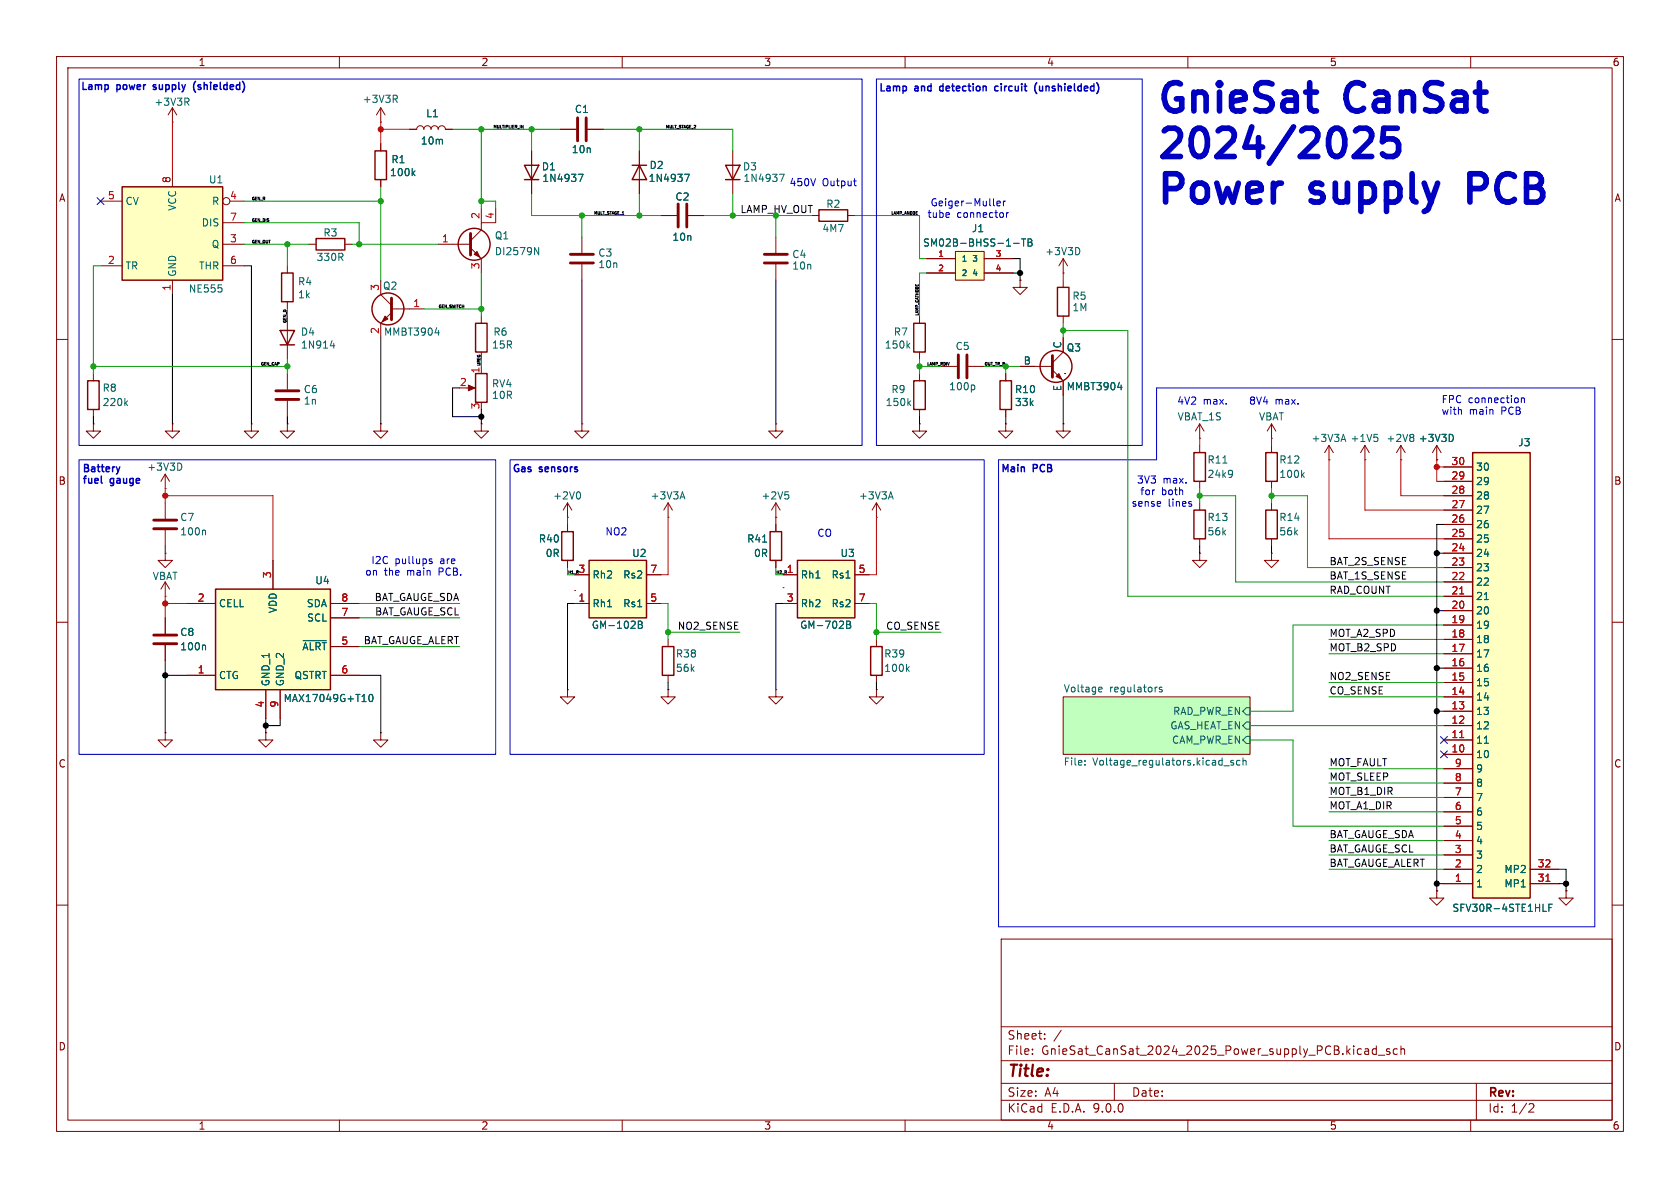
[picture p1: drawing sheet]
<svg xmlns="http://www.w3.org/2000/svg" width="297mm" height="210mm" viewBox="0 0 297 210" stroke-linecap="round" stroke-linejoin="round" font-family="sans-serif">
<g fill="none" stroke="#840000" stroke-width=".18">
<path d="M10 10h277v190h-277zM12 12h273v186h-273zM60 10v2M110 10v2M160 10v2M210 10v2M260 10v2M10 60h2M16.5 66v1.3M16.5 72.4v1.3M30.5 74.9v1.3h1.2l-1.2 1.3-1.3-1.3h1.3M30.5 74.9h.1"/>
<path d="M44.4 74.9v1.3h1.3l-1.3 1.3-1.2-1.3h1.2M44.4 74.9h.1M285 60h2M10 110h2M285 110h2M188 123.2h33v10.2h-33zM10 160h2M177 166h108v32h-108zM285 160h2M60 198v2M110 198v2M160 198v2"/>
<path d="M177 194.5h108M177 191.5h108M177 187.5h108M177 181.5h108M182.5 186.3v.1M182.5 185.5v.1M184.7 183.6v.1M184.7 182.8v.1M187.6 182.1l-1.3 2M197 191.5v3M210 198v2M241.5 185.4h.2l.3 .2v.8"/>
<path d="M242 186.3l-.5 .1M242 185.8h-.5M243.3 185.5l-.4-.1-.3 .3v.4l.1 .2h.6M243.3 184.9v1.5M243.7 186.5h1.1M245.7 185.5l-.4-.1-.2 .2 .1 .2 .5 .2v.3h-.6M247 185.5l-.4-.1-.3 .3v.4l.2 .2h.5M247.7 185.5l.2-.1 .3 .1 .1 .9M247.7 184.9v1.5M260 198v2M261 191.5v6.5M270.5 195.1l.5 .1 .2 .3-1 1.1h1"/>
</g>
<path d="M188 123.2h33v10.2h-33z" fill="#c1ffbe" stroke="#c1ffbe" stroke-width=".18"/>
<g fill="none" stroke="#006464" stroke-width=".18">
<path d="M22.2 71.2l.4 .5M22.6 70.9l-.5 .4M191.8 135.1v.2M191.8 134.5v.1M194.4 121.5h.4v.3l-.6 .1M194.8 122.3h-.4M204.4 121.5h.2M205.4 121.5h-.3l-.2 .1 .1 .2 .4 .2v.3h-.5M216.4 135.4h.9M218.1 134.5l-.3-.1-.2 .2v.2l.5 .1v.3h-.5M219.2 134.5l-.4-.1-.2 .3 .1 .5h.5M219.7 134.5l.2-.1 .3 .1 .1 .8"/>
<path d="M219.7 134v1.3M220.3 125.1h.7v1.3h-.7l-.6-.7zM220.3 130.2h.7v1.2h-.7l-.6-.6zM220.3 127.6h.7v1.3h-.7l-.6-.6z"/>
</g>
<path d="M15.5 67.3h2v5.1h-2z" fill="none" stroke="#840000" stroke-width=".25"/>
<path d="M38.1 104.1h20.3v17.8h-20.3z" fill="#ffffc2"/>
<path d="M99.3 94h2v5.1h-2zM38.1 104.1h20.3v17.8h-20.3zM153.9 114.3h2.1v5.1h-2.1z" fill="none" stroke="#840000" stroke-width=".25"/>
<g fill="none" stroke="#840000" stroke-width=".18">
<path d="M102.9 74.9v1.3h1.2l-1.2 1.3-1.3-1.3h1.3M102.9 74.9h.1M48.3 99.1v5M100.3 91.4h.1M100.3 88.9v2.5M100.3 92.7v1.3M100.3 99.1v1.2M100.3 88.9l-.7 1.3M100.3 88.9l.8 1.3M33 106.7h5.1M33 119.4h5.1M58.4 106.7h5.1"/>
<path d="M58.4 119.4h5.1M58.4 109.2h5.1M58.4 114.3h5.1M154.9 113v1.3M154.9 119.4v1.3M47 121.9v5.1M49.5 121.9v5.1"/>
</g>
<path d="M102.3 86.9a.79 .79 0 0 1 0 1.3M53.6 113.3h4.1M160.4 118.2l.3 .5M160.7 117.8l-.4 .5M65.4 122.8h.1a.68 .68 0 0 1 .5 .6 .68 .68 0 0 1-.5 .6 .84 .84 0 0 1-.1-1.2z" fill="none" stroke="#006464" stroke-width=".18"/>
<path d="M21.6 33h17.8v16.5h-17.8z" fill="#ffffc2"/>
<path d="M21.6 33h17.8v16.5h-17.8z" fill="none" stroke="#840000" stroke-width=".25"/>
<g fill="none" stroke="#840000" stroke-width=".18">
<path d="M17.8 35.6h3.8M30.5 30.5v2.5M39.4 39.4h3.8M40.6 35.6h2.6M17.8 47h3.8M30.5 49.5v2.6M39.4 47h3.8M39.4 43.2h3.8M154.9 121.9v1.3h1.3l-1.3 1.3-1.2-1.3h1.2M154.9 121.9h.1"/>
<circle cx="40" cy="35.6" r=".63"/>
</g>
<path d="M39.2 51v.5" fill="none" stroke="#006464" stroke-width=".18"/>
<path d="M141 99.1h10.1v10.1h-10.1z" fill="#ffffc2"/>
<g fill="none" stroke="#840000" stroke-width=".25">
<path d="M66.3 26.7h2v5.1h-2zM128.3 29.2h2.5l-1.3 2.6zM128.3 31.8h2.5M84.1 66h2v5.1h-2zM161.5 67.3h2.1v5.1h-2.1zM136.1 94h2.1v5.1h-2.1zM141 99.1h10.1v10.1h-10.1z"/>
<circle cx="68.6" cy="54.6" r="2.82"/>
</g>
<g fill="none" stroke="#840000" stroke-width=".18">
<path d="M67.3 25.4v1.3M67.3 31.8v1.2M116.8 38.1h2.8M121.7 38.1h2.8M129.5 26.7v7.6M67.3 52.1l1.9 1.9M69.2 54.6h5.7M69.2 55.2l-1.9 2v2.5M137.2 41.9v2.8M137.2 46.7v2.8M16.5 74.9v1.3h1.3l-1.3 1.3-1.3-1.3h1.3M16.5 74.9h.1"/>
<path d="M50.8 74.9v1.3h1.3l-1.3 1.3-1.3-1.3h1.3M50.8 74.9h.1M50.8 66v2.8M50.8 70.9v2.8M67.3 74.9v1.3h1.3l-1.3 1.3-1.3-1.3h1.3M67.3 74.9h.1M82.5 68.6h1.1M85.1 74.9v1.3h1.3l-1.3 1.3-1.3-1.3h1.3M85.1 74.9h.1M85.1 64.8v1.2M137.2 74.9v1.3h1.2l-1.2 1.3-1.3-1.3h1.3M137.2 74.9h.1"/>
<path d="M162.6 66v1.3M162.6 72.4v1.3M29.2 86.4h.1M29.2 83.8l-.8 1.3M29.2 83.8l.8 1.3M29.2 83.8v2.6M29.2 88.9v2.8M29.2 93.7v2.8M118.1 91.4h.1M118.1 88.9l-.8 1.3M118.1 88.9l.8 1.3M118.1 88.9v2.5"/>
<path d="M137.2 92.7v1.3M137.2 99.1v1.2M154.9 91.4h.1M154.9 88.9l-.7 1.3M154.9 88.9l.8 1.3M154.9 88.9v2.5M138.4 103.9h.1M138.4 101.6h2.6M138.4 106.7h2.6M151.1 101.6h2.6M151.1 106.7h2.6M137.2 121.9v1.3h1.2l-1.2 1.3-1.3-1.3h1.3"/>
<path d="M137.2 121.9h.1"/>
</g>
<g fill="none" stroke="#006464" stroke-width=".18">
<path d="M73 30.6l.4 .5M73.4 30.2l-.5 .5M137.8 30.8h.8l-.5 1.3M76.9 58.8h.8M77.5 58.4v.9M160.6 71.2l.4 .5M161 70.9l-.5 .4M31.9 81.9l.2 .5-.2 .7M36.2 93.7l.1 .2v.7M120.3 87.8h.7M120.6 86.9l.5 1.3M134.8 95.8h.7"/>
<path d="M157.2 87.8h.6M157.5 86.9l.4 1.3M149.7 109.8h.4l.2 .2-.2 .4 .2 .1 .1 .3-.2 .3h-.5zM149.7 110.4h.4"/>
</g>
<path d="M119.9 36.1v4M121.4 36.1v4M69.2 52.7v3.8M135.1 45h4.1M135.1 46.5h4.1M48.8 69.1h4M48.8 70.6h4M27.2 91.9h4M27.2 93.5h4" fill="none" stroke="#840000" stroke-width=".51"/>
<g fill="#840000" stroke="#840000" stroke-width=".18">
<path d="M68.1 55.9l.5 .5-1 .5z"/>
<path d="M82.8 68.1l1.1 .5-1.1 .5z"/>
</g>
<path d="M104.1 99.1h10.2v10.1h-10.2z" fill="#ffffc2"/>
<g fill="none" stroke="#840000" stroke-width=".25">
<path d="M92.7 29.2h2.5l-1.2 2.6zM92.7 31.8h2.5M111.8 29.2h2.5M113 29.2l1.3 2.6h-2.5zM144.8 37.1h5.1v2h-5.1zM49.5 58.4h2.6l-1.3 2.6zM49.8 48.3h2v5h-2zM55.9 42.2h5.1v2h-5.1zM84.1 57.2h2v5h-2zM49.5 61h2.6M104.1 99.1h10.2v10.1h-10.2zM223.8 90.2h2v5.1h-2z"/>
<path d="M117.1 114.3h2v5.1h-2z"/>
<circle cx="83.8" cy="43.2" r="2.82"/>
</g>
<g fill="none" stroke="#840000" stroke-width=".18">
<path d="M30.5 19.1l-.8 1.2M30.5 19.1l.7 1.2M30.5 19.1v2.5M67.3 19.1l-.8 1.2M67.3 19.1l.8 1.2M67.3 19.1v2.5M30.5 21.6h.1M67.3 21.6h.1M72.4 22.9h1.3a.64 .64 0 0 1 .6-.7 .64 .64 0 0 1 .6 .7 .64 .64 0 0 1 .7-.7 .64 .64 0 0 1 .6 .7 .64 .64 0 0 1 .6-.7 .64 .64 0 0 1 .7 .7 .64 .64 0 0 1 .6-.7 .64 .64 0 0 1 .6 .7h1.3M85.1 36.8v2.6M87.6 36.8v2.6h-2.5v1.2l-1.9 1.9M94 26.7v7.6"/>
<path d="M99.1 22.9h2.8M103.9 22.9h2.8M113 26.7v7.6M143.5 38.1h1.3M149.9 38.1h1.2M50.8 47v1.3M50.8 53.3v1.3M50.8 55.9v7.6M54.6 43.2h1.3M61 43.2h1.2M77.5 43.2h5.7M83.2 43.8l1.9 1.9v2.6"/>
<path d="M85.1 55.9v1.3M102.9 41.9v2.8M102.9 46.7v2.8M85.1 62.2v1.3M29.2 97.8v1.3h1.3l-1.3 1.2-1.3-1.2h1.3M29.2 97.8h.1M224.8 88.9v1.3M224.8 95.3v1.2M29.2 105.4h.1M29.2 102.9l-.8 1.2M29.2 102.9l.8 1.2M29.2 102.9v2.5"/>
<path d="M29.2 109.2v2.8M29.2 114v2.8M101.6 104.4h.1M101.6 106.7h2.5M101.6 101.6h2.5M114.3 106.7h2.5M114.3 101.6h2.5M118.1 113v1.3M118.1 119.4v1.3M29.2 129.5v1.3h1.3l-1.3 1.3-1.3-1.3h1.3M29.2 129.5h.1M47 129.5v1.3h1.3l-1.3 1.3-1.3-1.3h1.3"/>
<path d="M47 129.5h.1M67.3 129.5v1.3h1.3l-1.3 1.3-1.3-1.3h1.3M67.3 129.5h.1M100.3 121.9v1.3h1.3l-1.3 1.3-1.2-1.3h1.2M100.3 121.9h.1M118.1 121.9v1.3h-1.3l1.3 1.3 1.3-1.3h-1.3M118.1 121.9h.1"/>
</g>
<path d="M33 18l.4 .6M33.2 17.3l.2 .3v.3l-.2 .1M69.8 17.5l.4 .6M70 16.8l.2 .3v.3l-.2 .1M102.2 30.8h.9l-.6 1.3M121 30.8h.9l-.6 1.3M94.5 43.8l.7 1.2v-1.2M58.4 61.1h.8M59 60.7v.8M36.2 114l.1 .2v.7M112.8 109.8h.5l.2 .2-.2 .4 .2 .1 .1 .3-.3 .3h-.5zM112.8 110.4h.5" fill="none" stroke="#006464" stroke-width=".18"/>
<path d="M102.1 20.8v4.1M103.6 20.8v4.1M83.2 41.3v3.8M100.8 45h4.1M100.8 46.5h4.1M27.2 112.3h4M27.2 113.8h4" fill="none" stroke="#840000" stroke-width=".51"/>
<path d="M83.8 45l.5-.5 .5 1z" fill="#840000" stroke="#840000" stroke-width=".18"/>
<path d="M168.9 44.5h5.1v5h-5.1z" fill="#ffffc2"/>
<g fill="none" stroke="#840000" stroke-width=".18">
<path d="M162.6 55.9v1.3M163.8 45.7h5.1M163.8 48.3h5.1M168.9 44.5h5.1v5h-5.1zM174 45.7h5.1M174 48.3h5.1M180.3 49.5v1.3h1.3l-1.3 1.3-1.2-1.3h1.2M180.3 49.5h.1M188 48.3h.1M188 45.7l-.8 1.3M188 45.7l.7 1.3M188 45.7v2.6"/>
<path d="M188 49.5v1.3M188 55.9v1.3M188 59.7v2.5l-1.9 1.9M162.6 74.9v1.3h1.2l-1.2 1.3-1.3-1.3h1.3M162.6 74.9h.1M162.6 62.2v1.3M166.4 64.8h2.8M171.2 64.8h2.8M177.8 74.9v1.3h1.3l-1.3 1.3-1.3-1.3h1.3M177.8 74.9h.1M177.8 66v1.3M177.8 72.4v1.3"/>
<path d="M180.3 64.8h5.8M186.1 65.4l1.9 1.9v2.6M188 74.9v1.3h1.2l-1.2 1.3-1.3-1.3h1.3M188 74.9h.1M188.2 66h.1"/>
</g>
<path d="M179.2 43h1M180.6 42.2h.7M181 42.2v1.3M181.7 42.2h.5l.2 .3-.2 .3 .2 .2 .1 .3-.3 .2h-.5zM181.7 42.8h.5M190.7 43.8l.2 .5-.2 .7M160.5 61.1l.3 .4M160.8 60.7l-.4 .5M172.1 68.1l.2 .2v.4l-.2 .2M197.6 68.5h.8M198.2 68.1v.8" fill="none" stroke="#006464" stroke-width=".18"/>
<g fill="none" stroke="#840000" stroke-width=".25">
<path d="M161.5 57.2h2.1v5h-2.1zM186.9 50.8h2.1v5.1h-2.1zM176.8 67.3h2v5.1h-2z"/>
<circle cx="186.7" cy="64.8" r="2.82"/>
</g>
<path d="M169.4 62.7v4.1M170.9 62.7v4.1M186.1 62.9v3.8" fill="none" stroke="#840000" stroke-width=".51"/>
<path d="M186.7 66.5l.5-.5 .5 1.1z" fill="#840000" stroke="#840000" stroke-width=".18"/>
<path d="M260.3 80h10.2v78.8h-10.2z" fill="#ffffc2"/>
<path d="M211.1 80h2v5.1h-2zM211.1 90.2h2v5.1h-2zM223.8 80h2v5.1h-2zM260.3 80h10.2v78.8h-10.2z" fill="none" stroke="#840000" stroke-width=".25"/>
<g fill="none" stroke="#840000" stroke-width=".18">
<path d="M67.3 25.4v1.3M67.3 31.8v1.2M72.4 22.9h1.3M78.7 22.9h1.3M94 26.7v2.5M94 31.8v2.5M99.1 22.9h2.8M103.9 22.9h2.8M113 26.7v2.5M113 31.8v2.5M116.8 38.1h2.8M121.7 38.1h2.8"/>
<path d="M163.8 45.7h5.1M163.8 48.3h5.1M174 45.7h5.1M174 48.3h5.1M180.3 49.5h.1M188 59.7v2.5M177.8 66v1.3M177.8 72.4v1.3M180.3 64.8h2.6M188 67.3v2.6M212.1 77.5h.1M212.1 74.9v2.6"/>
<path d="M212.1 78.7v1.3M212.1 74.9l-.8 1.3M212.1 74.9l.8 1.3M224.8 77.5h.1M224.8 74.9l-.8 1.3M224.8 74.9l.8 1.3M224.8 74.9v2.6M224.8 78.7v1.3M234.9 78.7l-.7 1.3M234.9 78.7l.8 1.3M234.9 78.7v2.6M241.3 78.7l-.8 1.3"/>
<path d="M241.3 78.7l.8 1.3M241.3 78.7v2.6M247.6 78.7l-.7 1.3M247.6 78.7l.8 1.3M247.6 78.7v2.6M254 78.7l-.8 1.3M254 78.7l.8 1.3M254 78.7v2.6M48.3 99.1v5M100.3 92.7v1.3M100.3 99.1v1.2M137.2 91.4h.1"/>
<path d="M137.2 88.9l-.8 1.3M137.2 88.9l.7 1.3M137.2 88.9v2.5M137.2 92.7v1.3M137.2 99.1v1.2M212.1 97.8v1.3h1.3l-1.3 1.2-1.3-1.2h1.3M212.1 97.8h.1M212.1 85.1v1.3M212.1 88.9v1.3M212.1 95.3v1.2M224.8 97.8v1.3h1.3l-1.3 1.2-1.3-1.2h1.3M224.8 97.8h.1"/>
<path d="M224.8 85.1v1.3M234.9 81.3h.1M241.3 81.3h.1M247.6 81.3h.1M254 81.3h.1M255.3 97.8h5M255.3 95.3h5M255.3 92.7h5M255.3 90.2h5M255.3 87.6h5M255.3 85.1h5M255.3 82.6h5"/>
<path d="M29.2 109.2v2.8M29.2 114v2.8M33 106.7h5.1M33 119.4h5.1M58.4 106.7h5.1M58.4 119.4h5.1M58.4 109.2h5.1M58.4 114.3h5.1M101.6 101.6h2.5M101.6 106.7h2.5M114.3 101.6h2.5M114.3 106.7h2.5"/>
<path d="M138.4 101.6h2.6M138.4 106.7h2.6M151.1 101.6h2.6M151.1 106.7h2.6M255.3 118.1h5M255.3 115.6h5M255.3 113h5M255.3 110.5h5M255.3 108h5M255.3 105.4h5M255.3 102.9h5M255.3 100.3h5"/>
<path d="M47 121.9v5.1M49.5 121.9v5.1M255.3 138.4h5M255.3 135.9h5M255.3 133.4h5M255.3 130.8h5M255.3 128.3h5M255.3 125.7h5M255.3 123.2h5M255.3 120.7h5M254 157.5v1.3h1.3l-1.3 1.2-1.3-1.2h1.3M254 157.5h.1"/>
<path d="M255.3 156.2h5M255.3 153.7h5M255.3 151.1h5M255.3 148.6h5M255.3 146.1h5M255.3 143.5h5M255.3 141h5M270.5 156.2h5.1M270.5 153.7h5.1M276.9 157.5v1.3h1.2l-1.2 1.2-1.3-1.2h1.3M276.9 157.5h.1"/>
</g>
<path d="M258.1 105h.7M258.1 130.4h.7M273.3 155.8h.7" fill="none" stroke="#a90000" stroke-width=".18"/>
<g fill="none" stroke="#006464" stroke-width=".18">
<path d="M73 30.6l.4 .5M73.4 30.2l-.5 .5M102.2 30.8h.9l-.6 1.3M121 30.8h.9l-.6 1.3M179.2 43h1M180.6 42.2h.7M181 42.2v1.3M181.7 42.2h.5l.2 .3-.2 .3 .2 .2 .1 .3-.3 .2h-.5zM181.7 42.8h.5M197.6 68.5h.8M198.2 68.1v.8M237.2 77.7h.6"/>
<path d="M237.5 76.8l.4 1.2M242.9 76.8h.6M243.4 77.3l.2 .2v.3l-.2 .2M249.7 76.8l.2 .2-.2 .3 .2 .3v.2l-.2 .2M256.7 76.8l.2 .5-.2 .7M134.8 95.8h.7M138.8 86.9h.6M139.2 87.4l.3 .3v.3l-.3 .2M216.2 81.9h.7M217.6 83.1l.2 .2a1.07 1.07 0 0 1-.1 1M217.9 83.7l-.3 .2M230.2 83.9l.4 .5"/>
<path d="M230.6 83.6l-.5 .4M36.2 114l.1 .2v.7M53.6 113.3h4.1M112.8 109.8h.5l.2 .2-.2 .4 .2 .1 .1 .3-.3 .3h-.5zM112.8 110.4h.5M149.7 109.8h.4l.2 .2-.2 .4 .2 .1 .1 .3-.2 .3h-.5zM149.7 110.4h.4M262.4 106h.7M65.4 122.8h.1a.68 .68 0 0 1 .5 .6 .68 .68 0 0 1-.5 .6 .84 .84 0 0 1-.1-1.2zM262.4 131.4h.7M274.4 159.8h-.6v1.3M272.8 161.1h.6"/>
<path d="M273.8 160.4h.4"/>
</g>
<path d="M92.2 22.2l.3 .5v-.5" fill="none" stroke="#0f0f0f" stroke-width=".18"/>
<g fill="none" stroke="#0000c2" stroke-width=".18">
<path d="M14 14h138.4v64.7h-138.4zM154.9 14h47v64.7h-47zM150.9 32h.5M151.3 32.8h.1M175.7 36.3l.1 .1M176.2 36l.7-.2-.1-.2-.4-.1-.2 .2 .1 .6h.5M177.4 35.5v.9M177.8 35.5l-.4 .3M177.9 37.6v.8M178.3 37.6l-.4 .2M269 70.3v.9M269 70.5l.1-.2 .3 .1 .1 .8"/>
<path d="M14 81.3h73.6v52.1h-73.6zM75.9 99.2l.5 .1v.2l-.2 .1h-.3M75.9 98.9h.5M90.2 81.3h83.8v52.1h-83.8zM176.5 81.3h28v-12.7h77.4v95.2h-105.4zM210.6 89.1v.3"/>
</g>
<g fill="none" stroke="#f00" stroke-width=".18">
<path d="M30.5 21.6v8.9M67.3 21.6v3.8M67.3 22.9h5.1M188 48.3v1.2M212.1 77.5v1.2M224.8 77.5v1.2M29.2 87.6h19.1v11.5M29.2 86.4v2.5M100.3 91.4v1.3M118.1 91.4v10.2h-1.3M137.2 91.4v1.3M154.9 91.4v10.2h-1.2"/>
<path d="M234.9 81.3v14h20.4M241.3 81.3v8.9h14M247.6 81.3v6.3h7.7M254 82.6h1.3M254 81.3v3.8h1.3M29.2 105.4v3.8M29.2 106.7h3.8"/>
</g>
<g fill="none" stroke="#009600" stroke-width=".18">
<path d="M43.2 39.4h20.3v3.8M43.2 35.6h24.1M67.3 33v16.5M80 22.9h19.1M85.1 22.9v13.9M85.1 35.6h2.5v1.2M94 34.3v3.8h22.8M94 22.9v3.8M102.9 38.1v3.8M106.7 22.9h22.8v3.8M113 22.9v3.8M113 34.3v3.8"/>
<path d="M124.5 38.1h19M129.5 34.3v3.8M137.2 38.1v3.8M151.1 38.1h11.5v7.6h1.2M17.8 47h-1.3v19M43.2 43.2h11.4M50.8 43.2v3.8M50.8 54.6v1.3M62.2 43.2h15.3M74.9 54.6h10.2M85.1 48.3v7.6M163.8 48.3h-1.2v7.6"/>
<path d="M188 57.2v2.5M188 58.4h11.4v47h55.9M16.5 64.8h34.3M50.8 63.5v2.5M85.1 63.5v1.3M162.6 63.5v2.5M162.6 64.8h3.8M174 64.8h6.3M177.8 64.8v1.2M212.1 86.4v2.5M212.1 87.6h6.3v15.3h36.9M224.8 86.4v2.5"/>
<path d="M224.8 87.6h6.3v12.7h24.2M63.5 106.7h17.8M63.5 109.2h17.8M63.5 114.3h17.8M100.3 100.3v1.3h1.3M116.8 106.7h1.3v6.3M118.1 111.8h12.7M137.2 100.3v1.3h1.2M153.7 106.7h1.2v6.3M154.9 111.8h11.5M234.9 115.6h20.4M234.9 113h20.4"/>
<path d="M255.3 110.5h-26.7v15.2h-7.6M221 130.8h7.6v15.3h26.7M221 128.3h34.3M234.9 138.4h20.4M234.9 135.9h20.4M234.9 123.2h20.4M234.9 120.7h20.4M234.9 143.5h20.4M234.9 148.6h20.4M234.9 151.1h20.4M234.9 141h20.4M234.9 153.7h20.4"/>
</g>
<g fill="none" stroke="#000" stroke-width=".18">
<path d="M30.5 52.1v22.8M43.2 47h1.2v27.9M67.3 59.7v15.2M102.9 49.5v25.4M137.2 49.5v25.4M179.1 48.3h1.2M179.1 45.7h1.2v3.8M16.5 73.7v1.2M50.8 73.7v1.2M81.3 68.6h-1.3v5.1h5.1M85.1 72.4v2.5M162.6 73.7v1.2"/>
<path d="M177.8 73.7v1.2M188 69.9v5M29.2 96.5v1.3M212.1 96.5v1.3M224.8 96.5v1.3M254 97.8h1.3M255.3 92.7h-1.3v64.8M29.2 116.8v12.7M29.2 119.4h3.8M63.5 119.4h3.8v10.1M101.6 106.7h-1.3v15.2M138.4 106.7h-1.2v15.2"/>
<path d="M254 118.1h1.3M254 108h1.3M47 127v2.5M49.5 127v1.3h-2.5M118.1 120.7v1.2M154.9 120.7v1.2M254 125.7h1.3M254 156.2h1.3M275.6 156.2h1.3M275.6 153.7h1.3v3.8"/>
</g>
<path d="M17.2 35l1.2 1.2M18.4 35l-1.2 1.2M254.7 132.7l1.2 1.3M254.7 130.2l1.2 1.2M255.9 132.7l-1.2 1.3M255.9 130.2l-1.2 1.2" fill="none" stroke="#000084" stroke-width=".18"/>
<path d="M34.6 14.4a1.46 1.46 0 0 0 0 1.9M176.3 15.2l-.3 .1-.1 .2v.5l.4 .1M183.3 14.6a1.46 1.46 0 0 0 0 2M183.8 15.2v.7l.2 .2M21.2 82.5l-.3 .9" fill="none" stroke="#0000c2" stroke-width=".25"/>
<path d="M242.5 23.6v.5l-.2 .7-2.9 2.9h3.1M244.6 22.7l-.2 2.3 .7-.4h1.2l.5 .2 .5 .7v1.2l-.5 .7-.5 .3h-1.2l-.7-.5M259.9 33.3h1.9M261.8 30.7h-1.9v5" fill="none" stroke="#0000c2" stroke-width="1"/>
<g fill="#009600" stroke="#009600" stroke-width=".18">
<circle cx="118.1" cy="111.8" r=".46"/>
<circle cx="50.8" cy="64.8" r=".46"/>
<circle cx="16.5" cy="64.8" r=".46"/>
<circle cx="50.8" cy="43.2" r=".46"/>
<circle cx="67.3" cy="35.6" r=".46"/>
<circle cx="85.1" cy="54.6" r=".46"/>
<circle cx="85.1" cy="35.6" r=".46"/>
<circle cx="85.1" cy="22.9" r=".46"/>
<circle cx="113" cy="38.1" r=".46"/>
<circle cx="129.5" cy="38.1" r=".46"/>
<circle cx="154.9" cy="111.8" r=".46"/>
<circle cx="162.6" cy="64.8" r=".46"/>
<circle cx="113" cy="22.9" r=".46"/>
<circle cx="63.5" cy="43.2" r=".46"/>
<circle cx="102.9" cy="38.1" r=".46"/>
<circle cx="94" cy="22.9" r=".46"/>
<circle cx="177.8" cy="64.8" r=".46"/>
<circle cx="212.1" cy="87.6" r=".46"/>
<circle cx="224.8" cy="87.6" r=".46"/>
<circle cx="188" cy="58.4" r=".46"/>
</g>
<g fill="#000" stroke="#000" stroke-width=".18">
<circle cx="180.3" cy="48.3" r=".46"/>
<circle cx="85.1" cy="73.7" r=".46"/>
<circle cx="254" cy="97.8" r=".46"/>
<circle cx="29.2" cy="119.4" r=".46"/>
<circle cx="254" cy="118.1" r=".46"/>
<circle cx="254" cy="108" r=".46"/>
<circle cx="47" cy="128.3" r=".46"/>
<circle cx="254" cy="125.7" r=".46"/>
<circle cx="254" cy="156.2" r=".46"/>
<circle cx="276.9" cy="156.2" r=".46"/>
</g>
<g fill="#f00" stroke="#f00" stroke-width=".18">
<circle cx="29.2" cy="106.7" r=".46"/>
<circle cx="29.2" cy="87.6" r=".46"/>
<circle cx="67.3" cy="22.9" r=".46"/>
<circle cx="254" cy="82.6" r=".46"/>
</g>
<g font-size="7" fill="#0000c2">
<text x="204.2" y="21.4">GnieSat</text>
<text x="238.4" y="21.4">CanSat</text>
<text x="204.2" y="29.4">2024/2025</text>
<text x="204.2" y="37.5">Power</text>
<text x="232.2" y="37.5">supply</text>
<text x="262" y="37.5">PCB</text>
</g>
<text font-size="2.8" fill="#840000" x="178" y="190.9">Title:</text>
<g font-size="2.1" fill="#840000">
<text x="178" y="184">Sheet:</text>
<text x="178" y="186.7">File:</text>
<text x="184.1" y="186.7">GnieSat_CanSat_2024_2025_Power_supply_PCB.kicad_sch</text>
<text x="178" y="196.9">KiCad</text>
<text x="178" y="194.1">Size:</text>
<text x="184.7" y="194.1">A4</text>
<text x="185.7" y="196.9">E.D.A.</text>
<text x="193.3" y="196.9">9.0.0</text>
<text x="200" y="194.1">Date:</text>
<text x="263" y="194.3">Rev:</text>
<text x="263" y="196.9">Id:</text>
<text x="267.1" y="196.9">1/2</text>
</g>
<g font-size="1.8" fill="#840000">
<text x="35" y="11.9">1</text>
<text x="85" y="11.9">2</text>
<text x="135" y="11.9">3</text>
<text x="185" y="11.9">4</text>
<text x="235" y="11.9">5</text>
<text x="285" y="11.9">6</text>
<text x="10.3" y="35.9">A</text>
<text x="285.3" y="35.9">A</text>
<text x="10.3" y="85.9">B</text>
<text x="285.3" y="85.9">B</text>
<text x="10.3" y="135.9">C</text>
<text x="285.3" y="135.9">C</text>
<text x="10.3" y="185.9">D</text>
<text x="285.3" y="185.9">D</text>
<text x="35" y="199.9">1</text>
<text x="85" y="199.9">2</text>
<text x="135" y="199.9">3</text>
<text x="185" y="199.9">4</text>
<text x="235" y="199.9">5</text>
<text x="285" y="199.9">6</text>
</g>
<g font-size="1.8" fill="#0000c2">
<text x="14.1" y="16.3">Lamp</text>
<text x="20.6" y="16.3">power</text>
<text x="27.6" y="16.3">supply</text>
<text x="35.2" y="16.3">(shielded)</text>
<text x="155.2" y="16.5">Lamp</text>
<text x="161.7" y="16.5">and</text>
<text x="166.6" y="16.5">detection</text>
<text x="176.9" y="16.5">circuit</text>
<text x="184.4" y="16.5">(unshielded)</text>
<text x="139.5" y="33.1">450V</text>
<text x="145.4" y="33.1">Output</text>
<text x="163.9" y="38.7">tube</text>
<text x="164.4" y="36.7">Geiger-Muller</text>
<text x="169.2" y="38.7">connector</text>
<text x="208" y="71.7">4V2</text>
<text x="212.7" y="71.7">max.</text>
<text x="220.7" y="71.7">8V4</text>
<text x="225.4" y="71.7">max.</text>
<text x="254.8" y="71.5">FPC</text>
<text x="259.6" y="71.5">connection</text>
<text x="254.8" y="73.5">with</text>
<text x="259.7" y="73.5">main</text>
<text x="265.5" y="73.5">PCB</text>
<text x="14.5" y="83.8">Battery</text>
<text x="90.4" y="83.8">Gas</text>
<text x="95.4" y="83.8">sensors</text>
<text x="176.8" y="83.8">Main</text>
<text x="182.6" y="83.8">PCB</text>
<text x="14.5" y="85.9">fuel</text>
<text x="19.6" y="85.9">gauge</text>
<text x="199.9" y="89.8">sense</text>
<text x="200.9" y="85.7">3V3</text>
<text x="201.5" y="87.7">for</text>
<text x="205.3" y="87.7">both</text>
<text x="205.6" y="85.7">max.</text>
<text x="206.5" y="89.8">lines</text>
<text x="106.9" y="94.8">NO2</text>
<text x="144.4" y="95.1">CO</text>
<text x="64.5" y="102">on</text>
<text x="65.6" y="99.9">I2C</text>
<text x="67.9" y="102">the</text>
<text x="69.8" y="99.9">pullups</text>
<text x="72.1" y="102">main</text>
<text x="77.8" y="102">PCB.</text>
<text x="77.9" y="99.9">are</text>
</g>
<g font-size="1.8" fill="#006464">
<text x="27.2" y="18.9">+3V3R</text>
<text x="64" y="18.4">+3V3R</text>
<text x="75.2" y="20.9">L1</text>
<text x="101.5" y="20.2">C1</text>
<text x="69.1" y="29.1">R1</text>
<text x="74.3" y="25.8">10m</text>
<text x="101" y="27.3">10n</text>
<text x="36.8" y="32.6">U1</text>
<text x="68.8" y="31.3">100k</text>
<text x="95.7" y="30.3">D1</text>
<text x="95.8" y="32.4">1N4937</text>
<text x="114.6" y="32.4">1N4937</text>
<text x="114.7" y="30.1">D2</text>
<text x="119.3" y="35.7">C2</text>
<text x="131.2" y="30.3">D3</text>
<text x="131.3" y="32.4">1N4937</text>
<text x="22.1" y="36.4">CV</text>
<text x="31.3" y="37.4" transform="rotate(-90 31.3 37.4)">VCC</text>
<text x="35.6" y="40.2">DIS</text>
<text x="37.4" y="36.4">R</text>
<text x="145.3" y="41.2">4M7</text>
<text x="146" y="36.9">R2</text>
<text x="171.7" y="41.2">J1</text>
<text x="22.1" y="47.9">TR</text>
<text x="35.1" y="47.9">THR</text>
<text x="37.3" y="44">Q</text>
<text x="55.9" y="46.3">330R</text>
<text x="57.1" y="42">R3</text>
<text x="87.4" y="45.3">DI2579N</text>
<text x="87.4" y="42.5">Q1</text>
<text x="105.7" y="45.6">C3</text>
<text x="105.7" y="47.6">10n</text>
<text x="118.8" y="42.8">10n</text>
<text x="140" y="45.8">C4</text>
<text x="140" y="47.9">10n</text>
<text x="163.1" y="43.8">SM02B-BHSS-1-TB</text>
<text x="184.7" y="45.3">+3V3D</text>
<text x="31.3" y="49" transform="rotate(-90 31.3 49)">GND</text>
<text x="33.3" y="51.9">NE555</text>
<text x="52.6" y="50.6">R4</text>
<text x="52.6" y="52.9">1k</text>
<text x="67.6" y="51.4">Q2</text>
<text x="189.5" y="53.2">R5</text>
<text x="53.1" y="59.5">D4</text>
<text x="67.8" y="59.5">MMBT3904</text>
<text x="87.1" y="59.5">R6</text>
<text x="157.9" y="59.5">R7</text>
<text x="189.5" y="55.2">1M</text>
<text x="53.1" y="61.8">1N914</text>
<text x="86.9" y="61.8">15R</text>
<text x="156.3" y="61.8">150k</text>
<text x="168.8" y="62.1">C5</text>
<text x="180.9" y="64.5">B</text>
<text x="187.7" y="61.7" transform="rotate(-90 187.7 61.7)">C</text>
<text x="188.5" y="62.3">Q3</text>
<text x="18" y="69.4">R8</text>
<text x="18" y="72">220k</text>
<text x="53.6" y="69.7">C6</text>
<text x="53.6" y="71.7">1n</text>
<text x="86.9" y="68.7">RV4</text>
<text x="86.9" y="70.7">10R</text>
<text x="156.5" y="72">150k</text>
<text x="157.5" y="69.7">R9</text>
<text x="167.7" y="69.2">100p</text>
<text x="179.3" y="72">33k</text>
<text x="179.3" y="69.7">R10</text>
<text x="187.7" y="69.3" transform="rotate(-90 187.7 69.3)">E</text>
<text x="188.5" y="69.2">MMBT3904</text>
<text x="208.1" y="74.5">VBAT_1S</text>
<text x="222.5" y="74.5">VBAT</text>
<text x="25.9" y="83.4">+3V3D</text>
<text x="213.4" y="82.1">R11</text>
<text x="226.1" y="82.1">R12</text>
<text x="231.8" y="78.3">+3V3A</text>
<text x="238.7" y="78.3">+1V5</text>
<text x="245" y="78.3">+2V8</text>
<text x="250.7" y="78.3">+3V3D</text>
<text x="260.9" y="83.4">30</text>
<text x="268.3" y="79.1">J3</text>
<text x="97.7" y="88.5">+2V0</text>
<text x="114.9" y="88.5">+3V3A</text>
<text x="134.5" y="88.5">+2V5</text>
<text x="151.8" y="88.5">+3V3A</text>
<text x="213.4" y="84.7">24k9</text>
<text x="226.1" y="84.7">100k</text>
<text x="260.9" y="88.5">28</text>
<text x="260.9" y="86">29</text>
<text x="31.8" y="92.3">C7</text>
<text x="31.8" y="94.8">100n</text>
<text x="213.4" y="94.8">56k</text>
<text x="213.4" y="92.3">R13</text>
<text x="226.1" y="94.8">56k</text>
<text x="226.1" y="92.3">R14</text>
<text x="260.9" y="93.6">26</text>
<text x="260.9" y="91">27</text>
<text x="95.2" y="96.1">R40</text>
<text x="96.4" y="98.7">0R</text>
<text x="111.7" y="98.7">U2</text>
<text x="132" y="96.1">R41</text>
<text x="133.2" y="98.7">0R</text>
<text x="148.5" y="98.7">U3</text>
<text x="260.9" y="101.2">23</text>
<text x="260.9" y="98.7">24</text>
<text x="260.9" y="96.1">25</text>
<text x="26.9" y="102.7">VBAT</text>
<text x="38.6" y="107.5">CELL</text>
<text x="54.1" y="107.5">SDA</text>
<text x="55.6" y="103.5">U4</text>
<text x="104.6" y="107.5">Rh1</text>
<text x="104.6" y="102.5">Rh2</text>
<text x="110.1" y="107.5">Rs1</text>
<text x="110.1" y="102.5">Rs2</text>
<text x="141.5" y="102.5">Rh1</text>
<text x="141.5" y="107.5">Rh2</text>
<text x="146.9" y="102.5">Rs1</text>
<text x="146.9" y="107.5">Rs2</text>
<text x="260.9" y="106.3">21</text>
<text x="260.9" y="103.7">22</text>
<text x="31.8" y="112.6">C8</text>
<text x="49.1" y="108.5" transform="rotate(-90 49.1 108.5)">VDD</text>
<text x="54.2" y="110.1">SCL</text>
<text x="104.5" y="111.4">GM-102B</text>
<text x="141.4" y="111.4">GM-702B</text>
<text x="260.9" y="113.9">18</text>
<text x="260.9" y="111.4">19</text>
<text x="260.9" y="108.8">20</text>
<text x="31.8" y="115.2">100n</text>
<text x="53.4" y="115.2">~{ALRT}</text>
<text x="119.4" y="119">56k</text>
<text x="119.4" y="116.4">R38</text>
<text x="156.2" y="116.4">R39</text>
<text x="156.2" y="119">100k</text>
<text x="260.9" y="119">16</text>
<text x="260.9" y="116.4">17</text>
<text x="38.6" y="120.2">CTG</text>
<text x="47.9" y="121.4" transform="rotate(-90 47.9 121.4)">GND_1</text>
<text x="50" y="124.3">MAX17049G+T10</text>
<text x="50.4" y="121.4" transform="rotate(-90 50.4 121.4)">GND_2</text>
<text x="52" y="120.2">QSTRT</text>
<text x="188" y="122.5">Voltage</text>
<text x="196.1" y="122.5">regulators</text>
<text x="260.9" y="124.1">14</text>
<text x="260.9" y="121.5">15</text>
<text x="206.8" y="129.1">GAS_HEAT_EN</text>
<text x="207.1" y="131.7">CAM_PWR_EN</text>
<text x="207.3" y="126.6">RAD_PWR_EN</text>
<text x="260.9" y="131.7">11</text>
<text x="260.9" y="129.1">12</text>
<text x="260.9" y="126.6">13</text>
<text x="188" y="135.7">File:</text>
<text x="193.2" y="135.7">Voltage_regulators.kicad_sch</text>
<text x="260.9" y="136.8">9</text>
<text x="260.9" y="134.2">10</text>
<text x="260.9" y="141.8">7</text>
<text x="260.9" y="139.3">8</text>
<text x="260.9" y="149.5">4</text>
<text x="260.9" y="146.9">5</text>
<text x="260.9" y="144.4">6</text>
<text x="260.9" y="154.5">2</text>
<text x="260.9" y="152">3</text>
<text x="265.9" y="154.5">MP2</text>
<text x="256.7" y="161.4">SFV30R-4STE1HLF</text>
<text x="260.9" y="157.1">1</text>
<text x="265.9" y="157.1">MP1</text>
</g>
<g font-size="1.8" fill="#a90000">
<text x="19" y="35.3">5</text>
<text x="30.2" y="32.5" transform="rotate(-90 30.2 32.5)">8</text>
<text x="40.6" y="35.3">4</text>
<text x="40.6" y="39.1">7</text>
<text x="84.8" y="38.8" transform="rotate(-90 84.8 38.8)">2</text>
<text x="87.4" y="38.8" transform="rotate(-90 87.4 38.8)">4</text>
<text x="19" y="46.7">2</text>
<text x="40.6" y="42.9">3</text>
<text x="40.6" y="46.7">6</text>
<text x="78" y="42.9">1</text>
<text x="84.8" y="47.7" transform="rotate(-90 84.8 47.7)">3</text>
<text x="30.2" y="51.5" transform="rotate(-90 30.2 51.5)">1</text>
<text x="67.1" y="51.5" transform="rotate(-90 67.1 51.5)">3</text>
<text x="67.1" y="59.1" transform="rotate(-90 67.1 59.1)">2</text>
<text x="73" y="54.4">1</text>
<text x="81.2" y="68.3">2</text>
<text x="84.8" y="66.1" transform="rotate(-90 84.8 66.1)">1</text>
<text x="84.8" y="72.5" transform="rotate(-90 84.8 72.5)">3</text>
<text x="256.5" y="82.3">30</text>
<text x="256.5" y="89.9">27</text>
<text x="256.5" y="87.4">28</text>
<text x="256.5" y="84.8">29</text>
<text x="256.5" y="95">25</text>
<text x="256.5" y="92.5">26</text>
<text x="102.2" y="101.3">3</text>
<text x="114.9" y="101.3">7</text>
<text x="139" y="101.3">1</text>
<text x="151.7" y="101.3">5</text>
<text x="256.5" y="100.1">23</text>
<text x="256.5" y="97.5">24</text>
<text x="34.9" y="106.4">2</text>
<text x="48" y="102.3" transform="rotate(-90 48 102.3)">3</text>
<text x="60.3" y="106.4">8</text>
<text x="102.2" y="106.4">1</text>
<text x="114.9" y="106.4">5</text>
<text x="139" y="106.4">3</text>
<text x="151.7" y="106.4">7</text>
<text x="256.5" y="107.7">20</text>
<text x="256.5" y="105.2">21</text>
<text x="256.5" y="102.6">22</text>
<text x="60.3" y="109">7</text>
<text x="256.5" y="112.8">18</text>
<text x="256.5" y="110.2">19</text>
<text x="34.9" y="119.1">1</text>
<text x="60.3" y="114">5</text>
<text x="60.3" y="119.1">6</text>
<text x="256.5" y="117.9">16</text>
<text x="256.5" y="115.3">17</text>
<text x="46.7" y="125.2" transform="rotate(-90 46.7 125.2)">4</text>
<text x="49.3" y="125.2" transform="rotate(-90 49.3 125.2)">9</text>
<text x="256.5" y="125.5">13</text>
<text x="256.5" y="122.9">14</text>
<text x="256.5" y="120.4">15</text>
<text x="256.5" y="130.6">11</text>
<text x="256.5" y="128">12</text>
<text x="256.5" y="133.1">10</text>
<text x="257.1" y="135.6">9</text>
<text x="257.1" y="143.3">6</text>
<text x="257.1" y="140.7">7</text>
<text x="257.1" y="138.2">8</text>
<text x="257.1" y="148.3">4</text>
<text x="257.1" y="145.8">5</text>
<text x="257.1" y="156">1</text>
<text x="257.1" y="153.4">2</text>
<text x="257.1" y="150.9">3</text>
<text x="271.7" y="156">31</text>
<text x="271.7" y="153.4">32</text>
</g>
<text font-size="1.8" fill="#009600" x="130.8" y="37.8">LAMP_HV_OUT</text>
<g font-size="1.8" fill="#0f0f0f">
<text x="234.9" y="100">BAT_2S_SENSE</text>
<text x="66.1" y="106.3">BAT_GAUGE_SDA</text>
<text x="234.9" y="102.5">BAT_1S_SENSE</text>
<text x="234.9" y="105.1">RAD_COUNT</text>
<text x="64.2" y="114">BAT_GAUGE_ALERT</text>
<text x="66.2" y="108.9">BAT_GAUGE_SCL</text>
<text x="119.7" y="111.4">NO2_SENSE</text>
<text x="156.6" y="111.4">CO_SENSE</text>
<text x="234.9" y="112.7">MOT_A2_SPD</text>
<text x="234.9" y="115.2">MOT_B2_SPD</text>
<text x="234.9" y="122.8">CO_SENSE</text>
<text x="234.9" y="120.3">NO2_SENSE</text>
<text x="234.9" y="135.5">MOT_FAULT</text>
<text x="234.9" y="143.2">MOT_A1_DIR</text>
<text x="234.9" y="140.6">MOT_B1_DIR</text>
<text x="234.9" y="138.1">MOT_SLEEP</text>
<text x="234.9" y="148.2">BAT_GAUGE_SDA</text>
<text x="234.9" y="153.3">BAT_GAUGE_ALERT</text>
<text x="234.9" y="150.8">BAT_GAUGE_SCL</text>
</g>
<g font-size="1.4" fill="#a90000">
<text x="165.8" y="45.5">1</text>
<text x="175.9" y="45.5">3</text>
<text x="165.8" y="48">2</text>
<text x="175.9" y="48">4</text>
</g>
<g font-size="1.4" fill="#006464">
<text x="169.9" y="46.5">1</text>
<text x="171.8" y="46.5">3</text>
<text x="169.9" y="49">2</text>
<text x="171.8" y="49">4</text>
</g>
<g font-size=".7" fill="#0f0f0f">
<text x="87" y="22.7">MULTIPLIER_IN</text>
<text x="117.5" y="22.7">MULT_STAGE_2</text>
<text x="44.4" y="35.4">GEN_R</text>
<text x="44.4" y="39.2">GEN_DIS</text>
<text x="104.8" y="38">MULT_STAGE_1</text>
<text x="157.5" y="38">LAMP_ANODE</text>
<text x="44.4" y="43">GEN_OUT</text>
<text x="50.7" y="57.3" transform="rotate(-90 50.7 57.3)">GEN_D</text>
<text x="77.5" y="54.5">GEN_SWITCH</text>
<text x="162.4" y="55.9" transform="rotate(-90 162.4 55.9)">LAMP_CATHODE</text>
<text x="45.9" y="64.6">GEN_CAP</text>
<text x="85" y="64.8" transform="rotate(-90 85 64.8)">UREG</text>
<text x="163.8" y="64.6">LAMP_RDIV</text>
<text x="174" y="64.6">OUT_TR_B</text>
<text x="100.3" y="101.5">H1_R</text>
<text x="137.2" y="101.5">H2_R</text>
</g>
</svg>
